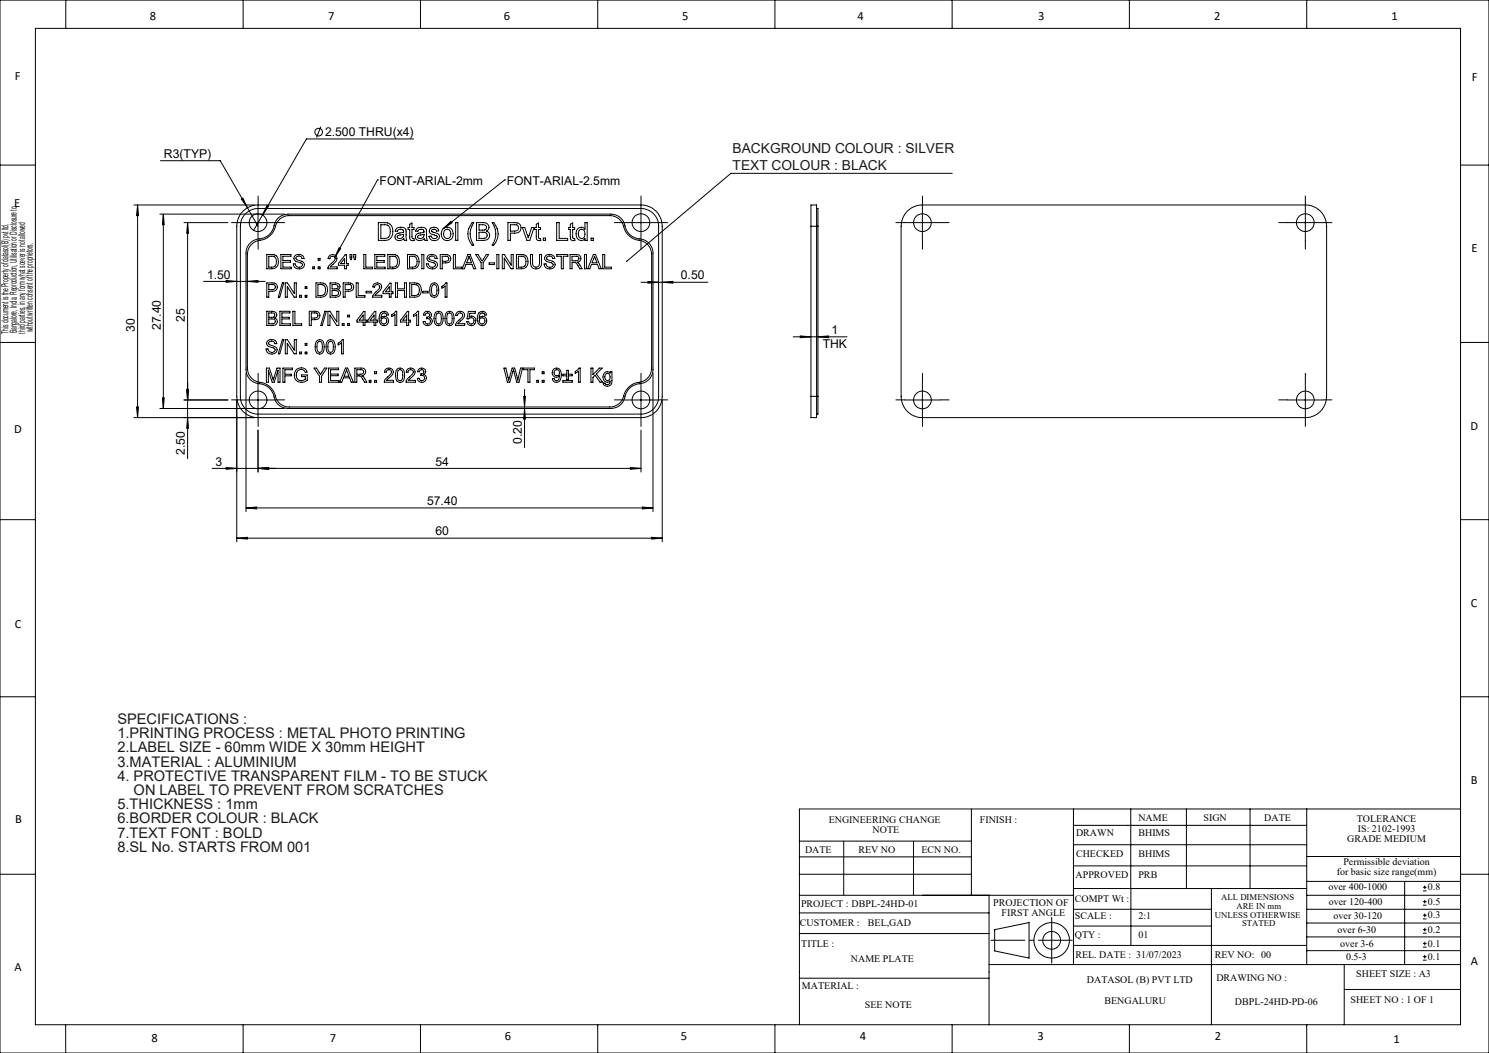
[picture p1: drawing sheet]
<svg xmlns="http://www.w3.org/2000/svg" width="420mm" height="297mm" viewBox="0 0 420 297" stroke-linecap="round" stroke-linejoin="round" font-family="sans-serif">
<g fill="none" stroke="#000" stroke-width=".28">
<path d="M0 0h420v297h-420zM10 8h402v281h-402zM18.6 0v7.9M68.6 0v8M118.6 0v8M168.6 0v8M218.6 0v8M268.6 0v8M318.6 0v8M368.6 0v8M90.5 35.7l-1.2 3.1M116.7 39.2h-30.3l-12.4 21.4"/>
<path d="M0 46.6h10M37.8 57.8h34M38.8 57.8l.3 3h-.6zM38.8 57.8v60M45.3 45.3h16.8l10.7 18.5M68.1 56.1l.4-.2 1.3 2.7zM72.8 57.8a6 6 0 0 0-6 6v48a6 6 0 0 0 6 6M72.8 57.8h108M72.8 57.8v10M75.3 57.9l.4 .3-1.7 2.4zM106.5 50.7h.1M106.5 50.7l-12.1 21.9"/>
<path d="M142.4 50.7h.1M142.4 50.7l-17.4 13.8M180.8 57.8a6 6 0 0 1 6 6v48a6 6 0 0 1-6 6M180.8 57.8v10M230.3 58.8h.4v5M260.2 57.8a6 6 0 0 0-6 6v48a6 6 0 0 0 6 6M260.2 57.8h108M260.2 57.8v10M268.6 48.9h-62.4l-29.4 24.8M368.2 57.8a6 6 0 0 1 6 6v48a6 6 0 0 1-6 6M368.2 57.8v10M412 46.6h8"/>
<path d="M45.1 60.4h35.1M46.1 60.4v54.8M46.1 60.4l.2 3h-.5zM51.9 62.8h12.4M52.9 62.8v66.6M52.9 62.8l.3 3h-.5zM57.4 79.4h17.4M63.8 79.1l3 .3-3 .2zM67.8 62.8h10M69 60.5l1.7-1.2 2.1-.5h108a5 5 0 0 1 5 5v48a5 5 0 0 1-5 5h-108a5 5 0 0 1-5-5v-48a4.8 4.8 0 0 1 1.2-3.3zM69.8 79.4l3-.3v.5zM70.7 68.4a4.4 4.4 0 0 1 3.1-1.1 4.8 4.8 0 0 0 3.7-4.2 4 4 0 0 1 3.7-2.7h91.1a4.2 4.2 0 0 1 4.2 3.9 4.7 4.7 0 0 0 4.6 3.2 4 4 0 0 1 3.1 3.9v32.8a4.2 4.2 0 0 1-4.4 4.1 4.8 4.8 0 0 0-3.7 4.2 4 4 0 0 1-3.8 2.7h-91.1a4.2 4.2 0 0 1-4-3.9 4.8 4.8 0 0 0-4.7-3.2 4 4 0 0 1-3.1-3.9v-32.8a3.8 3.8 0 0 1 1.3-3z"/>
<path d="M71 68.9a6.7 6.7 0 0 1 3.7-1.5 5.4 5.4 0 0 0 3.2-4.1l.3-.6a4 4 0 0 1 3.4-1.9h90.4a4.1 4.1 0 0 1 4.1 3.8 5.3 5.3 0 0 0 4.8 3.3 3.9 3.9 0 0 1 2.9 3.9v32.1a4.2 4.2 0 0 1-4.2 4 5.3 5.3 0 0 0-3.9 4.4 3.9 3.9 0 0 1-3.7 2.5h-90.4a4.1 4.1 0 0 1-4.1-3.7 5.3 5.3 0 0 0-4.8-3.4 3.9 3.9 0 0 1-2.9-3.8v-32.8a3.6 3.6 0 0 1 1.2-2.2zM74 60.6l-2.5 4.4M75.2 79.8h1.5a1.21 1.21 0 0 1 1.5 1.1 1.21 1.21 0 0 1-1.4 1.3h-1v1.6h-.6zM75.2 71.8h1.4a1.85 1.85 0 0 1 1.9 2.6 1.66 1.66 0 0 1-1.8 1.4h-1.5zM75.8 72.3h.8a1.21 1.21 0 0 1 1.4 1.5 1.31 1.31 0 0 1-1.4 1.5h-.8zM79.2 71.8h2.9v.5h-2.3v1.2h2.1v.5h-2.1v1.3h2.4v.5h-3zM79.6 79.8h.4l-1.1 4h-.4zM80.5 79.8h.6l1.9 3v-3h.6v4h-.6l-2-3v3h-.5zM83.1 72.2a1.59 1.59 0 0 1 2.7 .7h-.6a.85 .85 0 0 0-.9-.7 .85 .85 0 0 0-.8 .8l1 .5a1.34 1.34 0 0 1 1.4 1.2 1.61 1.61 0 0 1-1.7 1.1 1.61 1.61 0 0 1-1.5-1.4h.6a.95 .95 0 0 0 1 1.1 .95 .95 0 0 0 .9-1.2l-1.1-.4a1.21 1.21 0 0 1-1.2-1.1zM88.2 75.3h.5v.5h-.5zM89.1 79.8h1.4a1.83 1.83 0 0 1 1.8 2.6 1.6 1.6 0 0 1-1.8 1.4h-1.4zM89.7 75.3h.6v.5h-.6z"/>
<path d="M89.7 72.9h.6v.5h-.6zM93 72a1.23 1.23 0 0 1 1.8 .2 1.23 1.23 0 0 1-.2 1.7l-1.5 1.4h2v.5h-2.6l.5-1a3.4 3.4 0 0 0 1.5-1.9 .75 .75 0 0 0-.7-.6 .75 .75 0 0 0-.7 .7l-.6-.1zM93.1 79.8h1.5a1.03 1.03 0 0 1 1.2 .6 1.03 1.03 0 0 1-.5 1.3 1.12 1.12 0 0 1 .7 1.4 1.12 1.12 0 0 1-1.4 .7h-1.5zM95.7 69.8l.4 .3-1.7 2.5zM96.8 79.8h1.4a1.22 1.22 0 0 1 1.6 1.1 1.22 1.22 0 0 1-1.5 1.3h-.9v1.6h-.6zM97.2 72.9v1.4h-1.1zM97.4 71.9h.3v2.4h.5v.5h-.5v1h-.5v-1h-1.7v-.5zM98.7 71.8h.5l-.1 1.4h-.3zM99.8 71.8h.5l-.1 1.4h-.3zM100.5 79.8h.5v3.6h1.9v.4h-2.4zM102.6 71.8h.6v3.5h1.9v.5h-2.5zM105.7 71.8h2.8v.5h-2.2v1.2h2.1v.5h-2.1v1.3h2.3v.5h-2.9z"/>
<path d="M106.7 62.8h1.7a2.32 2.32 0 0 1 2.4 3.2 2.02 2.02 0 0 1-2.3 1.8h-1.8zM107.4 63.4a2.3 2.3 0 0 1 2.5 .7 2.36 2.36 0 0 1-.8 3.1h-1.7zM109.4 71.8h1.4a1.83 1.83 0 0 1 1.8 2.6 1.66 1.66 0 0 1-1.8 1.4h-1.4zM110 72.3h.8a1.21 1.21 0 0 1 1.3 1.5 1.31 1.31 0 0 1-1.3 1.5h-.8zM110 79.9h.3v2.4h.5v.5h-.5v1h-.5v-1h-1.7v-.5zM111.5 79.8h.6v1.7h2v-1.7h.6v4h-.6v-1.9h-2v1.9h-.6zM111.8 64.4l1.3-.3a1.13 1.13 0 0 1 1.4 1.3l.2 2.4h-.6l-.2-.5a1.32 1.32 0 0 1-1.6 .6 1.32 1.32 0 0 1-.8-1.5l.8-.6 1.5-.3a.89 .89 0 0 0-.7-.9 .89 .89 0 0 0-1 .6h-.6zM112.1 66.5l1.7-.4a.99 .99 0 0 1-.5 1.1 .99 .99 0 0 1-1.3-.4zM114.9 71.8h1.4a1.83 1.83 0 0 1 1.9 2.6 1.66 1.66 0 0 1-1.8 1.4h-1.5zM115.5 72.3h.8a1.21 1.21 0 0 1 1.4 1.5 1.31 1.31 0 0 1-1.4 1.5h-.8zM115.6 63.2l.6-.3v1.3h.6v.5h-.6v2.3l.1 .3h.5v.5l-.4 .1a.78 .78 0 0 1-.8-1.1v-2.1h-.5v-.5h.5zM115.6 79.8h1.3a1.83 1.83 0 0 1 1.9 2.6 1.6 1.6 0 0 1-1.8 1.4h-1.4z"/>
<path d="M117.6 64.4l.8-.3a1.3 1.3 0 0 1 1.9 1.3l.2 2.4h-.6l-.2-.5a1.32 1.32 0 0 1-1.6 .6 1.32 1.32 0 0 1-.9-1.5l.8-.6 1.6-.3a.89 .89 0 0 0-.8-.9 .89 .89 0 0 0-.9 .6h-.7zM117.9 66.5l1.7-.4a.99 .99 0 0 1-.6 1.1 .99 .99 0 0 1-1.2-.4zM119 71.8h.6v4h-.6zM120.7 72.2a1.59 1.59 0 0 1 2.6 .7h-.6a.85 .85 0 0 0-.9-.7 .85 .85 0 0 0-.8 .8l1 .5a1.22 1.22 0 0 1 1.3 1.7 1.7 1.7 0 0 1-1.8 .6 1.7 1.7 0 0 1-1.2-1.4h.5a.95 .95 0 0 0 1 1.1 .95 .95 0 0 0 .9-1.2l-1.1-.4a1.21 1.21 0 0 1-1.2-1.1zM121.5 64.3a1.43 1.43 0 0 1 2.3 .8l-.7 .1-.1-.3a.9 .9 0 0 0-1.3 .1l.3 .4a1.92 1.92 0 0 1 2 1.3 1.52 1.52 0 0 1-1.5 1.2 1.52 1.52 0 0 1-1.5-1.3h.6a.79 .79 0 0 0 .8 .8 .79 .79 0 0 0 .8-.8l-.7-.3a1.15 1.15 0 0 1-1.2-.6 1.15 1.15 0 0 1 .2-1.4zM121.8 80l1-.2a2.6 2.6 0 0 1 .3 3.9 1.21 1.21 0 0 1-1.3 0 1.21 1.21 0 0 1-.6-1.1 2.99 2.99 0 0 1 .6-2.6zM124.2 71.8h1.5a1.21 1.21 0 0 1 1.5 1.1 1.21 1.21 0 0 1-1.5 1.3h-1v1.6h-.5zM124.7 72.3h1a.72 .72 0 0 1 .9 .7 .72 .72 0 0 1-.9 .7h-1zM125 64.5a1.75 1.75 0 0 1 2.2-.1 1.75 1.75 0 0 1 .6 2.1 1.72 1.72 0 0 1-2.2 1.3 1.72 1.72 0 0 1-1.1-2.3zM125 64.5l2.2-2.1 .3 .4zM125.5 64.9a1.12 1.12 0 0 1 1.4 0 1.12 1.12 0 0 1 .2 1.5 1.03 1.03 0 0 1-1.2 .9 1.03 1.03 0 0 1-.8-1.3zM127.9 71.8h.5v3.5h1.9v.5h-2.4z"/>
<path d="M128.5 62.8h.7v5h-.7zM132 71.8h.6l1.6 4h-.6l-.5-1.2h-1.7l-.4 1.2h-.6zM132.3 72.3l.7 1.8h-1.4zM133.2 62.8h.4a5.5 5.5 0 0 0 0 6.3h-.4a4.8 4.8 0 0 1 0-6.3zM134.2 71.8h.6l1.2 1.8 1.2-1.8h.6l-1.5 2.3v1.7h-.6v-1.7zM134.4 62.8a3.9 3.9 0 0 1 3.1 .4 1.19 1.19 0 0 1-.3 2 1.38 1.38 0 0 1 .8 1.8 1.38 1.38 0 0 1-1.7 .8h-1.9zM135.1 63.4h1a.82 .82 0 0 1 1.1 .7 .82 .82 0 0 1-1.1 .8h-1zM135.1 65.5a2.08 2.08 0 0 1 2.2 .5 .91 .91 0 0 1-.1 .9 .91 .91 0 0 1-.9 .3h-1.2zM138 74.2h1.5v.4h-1.5zM138.8 62.8h.5a4.7 4.7 0 0 1 0 6.3h-.5a5.4 5.4 0 0 0 0-6.3zM140.2 71.8h.5v4h-.5zM141.7 71.8h.5l2 3v-3h.5v4h-.6l-1.9-3v3h-.5z"/>
<path d="M143.3 62.8h1.8a1.52 1.52 0 0 1 1.9 1.4 1.52 1.52 0 0 1-1.8 1.6h-1.2v2h-.7zM144 63.4h1.2a.92 .92 0 0 1 1.1 .9 .92 .92 0 0 1-1.1 .9h-1.2zM145.7 71.8h1.3a1.85 1.85 0 0 1 1.9 2.6 1.66 1.66 0 0 1-1.8 1.4h-1.4zM146.2 72.3h.8a1.36 1.36 0 0 1 1.3 .6 1.36 1.36 0 0 1 0 1.5 1.06 1.06 0 0 1-1.3 .9h-.8zM147.4 64.2h.6l1 2.9 1-2.9h.6l-1.2 3.6h-.8zM149.6 71.8h.6v2.3a1.02 1.02 0 0 0 1 1.3 1.02 1.02 0 0 0 1-1.3v-2.3h.6a4.4 4.4 0 0 1-.5 3.7 1.59 1.59 0 0 1-1.8 .2 1.59 1.59 0 0 1-.9-1.6zM151.3 63.2l.6-.3v1.3h.6v.5h-.6v2.3l.2 .3h.4v.5l-.4 .1a.78 .78 0 0 1-.8-1.1v-2.1h-.5v-.5h.5zM153.2 67.2h.7v.6h-.7zM153.9 72.2a1.59 1.59 0 0 1 2.6 .7h-.6a.82 .82 0 0 0-.9-.8 .82 .82 0 0 0-.7 1.1l.4 .2a1.58 1.58 0 0 1 1.9 1.3 1.61 1.61 0 0 1-1.7 1.1 1.61 1.61 0 0 1-1.4-1.4h.5a.99 .99 0 0 0 1 1 .99 .99 0 0 0 1-.9l-.4-.3-1.6-.6-.4-.8zM157 62.8h.7v4.4h2.4v.6h-3.1zM157.1 71.8h3.1v.5h-1.3v3.5h-.6v-3.5h-1.2zM160.8 71.8a3.7 3.7 0 0 1 2.7 .3 1.1 1.1 0 0 1 .3 1.2 1.1 1.1 0 0 1-1 .7l.6 .4 .8 1.4h-.7a2.47 2.47 0 0 0-1.4-1.8h-.7v1.8h-.6z"/>
<path d="M160.9 63.2l.6-.3v1.3h.6v.5h-.6v2.3l.2 .3h.4l.1 .5-.5 .1a.8 .8 0 0 1-.8-1.1v-2.1h-.5v-.5h.5zM161.4 72.3h1.2a.66 .66 0 0 1 .7 .7 .66 .66 0 0 1-.9 .6h-1zM162.9 64.6a1.28 1.28 0 0 1 2.1 .1v-1.9h.6v5h-.6v-.6a1.43 1.43 0 0 1-1.8 .5 1.43 1.43 0 0 1-.7-1.7zM163.6 64.8l.4-.1a1.4 1.4 0 0 1 1 1.3 1.4 1.4 0 0 1-.9 1.3 1.47 1.47 0 0 1-.5-2.5zM164.9 71.8h.5v4h-.5zM166.7 67.2h.7v.6h-.7zM167.4 71.8h.6l1.6 4h-.6l-.5-1.2h-1.7l-.4 1.2h-.6zM167.7 72.3l.7 1.8h-1.4zM170 71.8h.6v3.5h1.9v.5h-2.5zM175.8 62.8h10M180.8 79.6h18.9M182.8 79.4l3 .2-3 .3z"/>
<path d="M186.8 79.6l3-.2v.5zM228.7 63.8v-6h1.6v60h-1.6v-6M228.7 63.8h2M228.7 63.8v48M230.7 63.8v48M255.2 62.8h10M363.2 62.8h10M0 96.6h10M75.2 87.8h1.6a1.02 1.02 0 0 1 1.2 .6 1.02 1.02 0 0 1-.5 1.3 1.1 1.1 0 0 1 .7 1.4 1.1 1.1 0 0 1-1.4 .7h-1.6zM75.5 96.2a1.58 1.58 0 0 1 2.6 .7h-.6a.85 .85 0 0 0-.9-.7 .85 .85 0 0 0-.8 .8l1 .5a1.41 1.41 0 0 1 1.4 1.2 1.6 1.6 0 0 1-1.7 1.2 1.6 1.6 0 0 1-1.5-1.5h.6a.95 .95 0 0 0 1 1.1 .95 .95 0 0 0 .9-1.2l-1.1-.4a1.21 1.21 0 0 1-1.2-1.1zM75.8 80.3h1a.74 .74 0 0 1 .9 .7 .74 .74 0 0 1-.9 .7h-1zM75.8 90h.9a.72 .72 0 0 1 .9 .6 .72 .72 0 0 1-.8 .7h-1z"/>
<path d="M75.8 88.3h.8a.66 .66 0 0 1 .9 .6 .66 .66 0 0 1-.9 .6h-.8zM79 87.8h2.8v.5h-2.3v1.2h2.1v.5h-2.1v1.3h2.4v.5h-2.9zM79.6 95.8h.4l-1.1 4h-.4zM80.5 95.8h.6l1.9 3v-3h.6v4h-.6l-2-3v3h-.5zM82.6 87.8h.6v3.5h1.9v.5h-2.5zM84.5 83.3h.6v.5h-.6zM84.5 99.3h.6v.5h-.6zM86.1 83.3h.5v.5h-.5zM86.1 80.9h.5v.5h-.5zM86.1 96.9h.5v.5h-.5zM86.1 99.3h.5v.5h-.5zM87.2 87.8h1.5a1.21 1.21 0 0 1 1.5 1.1 1.21 1.21 0 0 1-1.4 1.3h-1v1.6h-.6z"/>
<path d="M87.8 88.3h1a.74 .74 0 0 1 .9 .7 .74 .74 0 0 1-.9 .7h-1zM89.3 96.2a1.22 1.22 0 0 1 1.4-.3 1.22 1.22 0 0 1 .7 1.3v.6a1.44 1.44 0 0 1-.2 1.6 1.44 1.44 0 0 1-1.6 .3 2.74 2.74 0 0 1-.3-3.5zM89.6 96.6l.4-.3h.4a2.44 2.44 0 0 1 0 3h-.5a2.6 2.6 0 0 1-.3-2.7zM89.7 80.3a1.67 1.67 0 0 1 2.1 .8 1.67 1.67 0 0 1-.7 2.2l-1.4 .1zM91.6 87.8h.4l-1.1 4h-.4zM92.4 96.2a1.25 1.25 0 0 1 1.4-.3 1.25 1.25 0 0 1 .7 1.3v.6a1.45 1.45 0 0 1-.3 1.6 1.45 1.45 0 0 1-1.5 .3 2.86 2.86 0 0 1-.3-3.5zM92.5 87.8h.6l1.9 3v-3h.6v4h-.6l-1.9-3v3h-.6zM92.7 96.6l.4-.3h.4a2.44 2.44 0 0 1 0 3h-.5a2.5 2.5 0 0 1-.3-2.7zM93.7 80.3h.7a.66 .66 0 0 1 1 .5 .66 .66 0 0 1-.9 .7h-.8zM93.7 81.9h.8a.73 .73 0 0 1 1 .7 .73 .73 0 0 1-.9 .8h-.9zM95.4 96.8l1.1-1h.3v4h-.5v-3.1l-.9 .6zM96.5 91.3h.5v.5h-.5z"/>
<path d="M97.4 80.3h.9a.74 .74 0 0 1 .9 .7 .74 .74 0 0 1-.9 .7h-.9zM98.1 91.3h.5v.5h-.5zM98.1 88.9h.5v.5h-.5zM102.4 88.9v1.4h-1.1zM102.6 87.8h.3v2.5h.6v.5h-.6v1h-.5v-1h-1.7v-.5zM103.3 82.2h1.4v.4h-1.4zM105.5 88.9v1.4h-1.1zM105.6 80a1.25 1.25 0 0 1 1.8 .2 1.25 1.25 0 0 1-.2 1.7l-1.4 1.4h1.9v.5h-2.6l.5-1a3 3 0 0 0 1.5-1.9 .74 .74 0 0 0-.7-.6 .74 .74 0 0 0-.7 .7l-.5-.1zM105.7 87.8h.3v2.5h.5v.5h-.5v1h-.5v-1h-1.7v-.5zM107.4 88.3a1.24 1.24 0 0 1 1.3-.5 1.24 1.24 0 0 1 .9 1l-.6 .1a.76 .76 0 0 0-.8-.6 .76 .76 0 0 0-.7 .8v.6a1.28 1.28 0 0 1 2.1 .7 1.28 1.28 0 0 1-1.8 1.4 2.63 2.63 0 0 1-.4-3.5zM109.8 80.9v1.4h-1.1zM110.5 88.8l1.1-1h.3v4h-.5v-3.1l-.9 .6z"/>
<path d="M114.7 88.9v1.4h-1.1zM114.9 87.8h.4v2.5h.4v.5h-.4v1h-.6v-1h-1.7v-.5zM116.1 80.3a1.67 1.67 0 0 1 2.2 .8 1.67 1.67 0 0 1-.8 2.2l-1.4 .1zM116.6 88.8l1.2-1h.3v4h-.6v-3.1l-.9 .6zM119.2 82.2h1.5v.4h-1.5zM119.9 88a1.03 1.03 0 0 1 1.5 .1 1.03 1.03 0 0 1-.2 1.5 1.23 1.23 0 0 1 0 2.1 1.23 1.23 0 0 1-1.9-1h.6a.76 .76 0 0 0 .9 .7 .76 .76 0 0 0 .6-1 .76 .76 0 0 0-1.1-.5l.1-.4a.65 .65 0 0 0 .8-.6 .65 .65 0 0 0-.6-.7 .65 .65 0 0 0-.7 .7l-.5-.1zM122.1 80.4l.6-.1a2.44 2.44 0 0 1 0 3.1h-.5a2.53 2.53 0 0 1-.1-3zM122.8 88.2a1.25 1.25 0 0 1 1.4-.3 1.25 1.25 0 0 1 .8 1.2 2.08 2.08 0 0 1-1 2.7 1.2 1.2 0 0 1-1.5-1.2v-1.5zM123.2 88.5l.7-.2a2.38 2.38 0 0 1 .1 3h-.5a2.42 2.42 0 0 1-.3-2.8zM124.6 80.8l1.1-1h.4v4h-.5v-3.1l-1 .6zM125.9 88.2a1.22 1.22 0 0 1 1.4-.3 1.22 1.22 0 0 1 .7 1.2 2.13 2.13 0 0 1-.9 2.7 1.48 1.48 0 0 1-1.6-2zM126.4 88.4l.6-.1a2.44 2.44 0 0 1 0 3h-.5a2.46 2.46 0 0 1-.1-2.9z"/>
<path d="M129 88a1.24 1.24 0 0 1 1.8 .2 1.24 1.24 0 0 1-.2 1.7l-1.4 1.4h1.9v.5h-2.6l.5-1.1a2.34 2.34 0 0 0 1.5-2.1l-.7-.3a.72 .72 0 0 0-.8 .7l-.5-.1zM132.1 87.8h1.9v.6h-1.5l-.2 1a1.32 1.32 0 0 1 2 .9 1.32 1.32 0 0 1-1.4 1.6 1.21 1.21 0 0 1-1.2-1.2h.5a.82 .82 0 0 0 1.1 .7 .82 .82 0 0 0 .4-1.3 .84 .84 0 0 0-1.5-.1l-.5-.1zM135.1 88.3a1.24 1.24 0 0 1 1.3-.5 1.24 1.24 0 0 1 .9 1l-.6 .1a.76 .76 0 0 0-.8-.6 .76 .76 0 0 0-.7 .8l-.1 .6a1.28 1.28 0 0 1 2.2 .7 1.28 1.28 0 0 1-1.8 1.4 2.63 2.63 0 0 1-.4-3.5zM223.7 95h15.2M225.7 94.8l3 .2-3 .2zM230.7 95l3-.2v.4zM412 96.6h8M37.8 117.8h34M38.5 114.8h.6l-.3 3zM45.1 115.2h35.1M45.8 112.2h.5l-.2 3zM52.7 109.8h.5l-.3 3z"/>
<path d="M52.9 117.8l.3 3h-.5zM64.3 112.8h-12.4M66.8 112.8v40M67.8 112.8h10M69.4 105.2v39.1M72.8 117.8h108M72.8 107.8v10M75.1 103.8h.9l1.1 3.4 1-3.4h.9v4h-.6v-3.4l-1 3.4h-.6l-1.1-3.4v3.4h-.6zM79.8 103.8h2.7v.5h-2.1v1.2h1.8v.5h-1.8v1.8h-.6zM83.6 104.2a1.8 1.8 0 0 1 3 .7l-.5 .2a1.39 1.39 0 0 0-1.9-.7 1.39 1.39 0 0 0-.6 1.9 1.46 1.46 0 0 0 1 1.1 1.46 1.46 0 0 0 1.5-.4v-.8h-1v-.4h1.6v1.4a2.16 2.16 0 0 1-3.1 .1 2.16 2.16 0 0 1 0-3.1zM88.6 103.8h.7l1.1 1.8 1.1-1.8h.7l-1.5 2.3v1.7h-.6v-1.7zM92.7 103.8h2.8v.5h-2.3v1.2h2.2v.5h-2.2v1.3h2.4v.5h-2.9z"/>
<path d="M97.4 103.8h.7l1.6 4h-.6l-.5-1.2h-1.7l-.5 1.2h-.6zM97.8 104.3l.6 1.8h-1.4zM100.1 103.8a3.6 3.6 0 0 1 2.7 .3 1.1 1.1 0 0 1 .3 1.2 1.1 1.1 0 0 1-1 .7l.6 .4 .8 1.4h-.7a2.47 2.47 0 0 0-1.4-1.8h-.8v1.8h-.5zM100.6 104.3h1.2a.66 .66 0 0 1 .8 .7 .66 .66 0 0 1-.9 .5h-1.1zM104.1 107.3h.5v.5h-.5zM105.7 104.9h.5v.5h-.5zM105.7 107.3h.5v.5h-.5zM108.9 104a1.24 1.24 0 0 1 1.8 .2 1.24 1.24 0 0 1-.2 1.7l-1.5 1.4h2v.5h-2.6l.5-1.1a2.34 2.34 0 0 0 1.4-2.1l-.4-.3a.75 .75 0 0 0-1 .7l-.5-.1 .1-.5zM111.9 104.2a1.25 1.25 0 0 1 1.5-.3 1.25 1.25 0 0 1 .7 1.3v.6a1.45 1.45 0 0 1-.3 1.6 1.45 1.45 0 0 1-1.5 .3 2.91 2.91 0 0 1-.4-3.5zM112.3 104.5l.8-.2a2.44 2.44 0 0 1 0 3h-.5a2.54 2.54 0 0 1-.3-2.8zM115.1 104a1.23 1.23 0 0 1 1.7 .2 1.23 1.23 0 0 1-.2 1.7l-1.4 1.4h2v.5h-2.7l.5-1.1a2.48 2.48 0 0 0 1.5-2.1l-.4-.3a.75 .75 0 0 0-1 .7l-.5-.1zM118.2 104a1.04 1.04 0 0 1 1.6 .1 1.04 1.04 0 0 1-.3 1.5 1.23 1.23 0 0 1 .1 2.2 1.23 1.23 0 0 1-1.9-1.1h.5a.78 .78 0 0 0 .9 .7 .78 .78 0 0 0 .6-1 .78 .78 0 0 0-1-.5v-.5a.63 .63 0 0 0 .8-.5 .63 .63 0 0 0-.6-.7 .63 .63 0 0 0-.6 .7l-.5-.1z"/>
<path d="M142.1 103.8h.6l.8 3.4 1-3.4h.7l.8 3.4 .8-3.4h.6l-1 4h-.6l-1-3.5-1 3.5h-.7zM147.6 103.8h3.1v.5h-1.2v3.5h-.6v-3.5h-1.3zM147.7 111.8h.5l-.2 3zM148 115.2l.2 3h-.5zM148 109.8v16.5M151.4 107.3h.5v.5h-.5zM152.9 104.9h.6v.5h-.6zM152.9 107.3h.6v.5h-.6zM156.2 104.1a1.4 1.4 0 0 1 1.7 0 1.4 1.4 0 0 1 .4 1.6 1.59 1.59 0 0 1-1.8 2.1l-.4-.3-.3-.7h.5a.69 .69 0 0 0 .6 .6 .69 .69 0 0 0 .8-.5l.1-1a1.18 1.18 0 0 1-1.6 .3 1.18 1.18 0 0 1-.3-1.6zM158.8 105.5h1.1v-1h.4v1h1.1v.5h-1.1v1.1h-.4v-1.1h-1.1zM158.8 107.3h2.6v.5h-2.6zM162.2 104.8l1.1-1h.4v4h-.5v-3.1l-1 .6z"/>
<path d="M166.7 103.8h.6v1.9l1.8-1.9h.8l-1.7 1.7 1.8 2.3h-.7l-1.4-2-.6 .6v1.4h-.6zM170.5 105.2a1.07 1.07 0 0 1 1.6 0v-.3h.5v2.5a1.28 1.28 0 0 1-.9 1.5 1.28 1.28 0 0 1-1.6-.9l.5 .1a.79 .79 0 0 0 1 .3 .79 .79 0 0 0 .5-.9 1.3 1.3 0 0 1-1.7-.1 1.3 1.3 0 0 1-.2-1.7zM170.9 105.5l.2-.2a1.03 1.03 0 0 1 1 .9 1.03 1.03 0 0 1-.8 1.1 1.15 1.15 0 0 1-.4-1.8zM175.8 112.8h10M180.8 107.8v10M184.2 105.2v39.1M186.8 112.8v40M228.7 111.8h2M230.7 111.8v5h-.4M255.2 112.8h10M260.2 117.8h108M260.2 107.8v10"/>
<path d="M363.2 112.8h10M368.2 107.8v10M59.8 132.1h121M63.8 131.9l3 .2-3 .3zM72.8 132.1l3-.2v.5zM72.8 121.3v11.8M177.8 131.9l3 .2-3 .3zM180.8 121.3v11.8M0 146.6h10M66.8 151.8l3-.3v.5zM66.8 151.8h120M69.4 143.3l3-.3v.5z"/>
<path d="M69.4 143.3h114.8M181.2 143l3 .3-3 .2zM183.8 151.5l3 .3-3 .2zM412 146.6h8M0 196.5h10M412 196.5h8M225.5 237.2h48.5M225.5 228.2v60.8M274 228.2v24.3M302.8 232.8h65.8M302.8 238.3h65.8M318.9 228.2l.1 38.5"/>
<path d="M334.6 228.2v22.4M352.6 228.2v22.4M368.6 228.2v43.9M412 228.2h-109.2v43.9M0 246.6h10M225.5 246.6h48.5M225.5 252.5h77.3M225.5 257.5h53.5M225.5 241.7h48.5M279 252.5v36.5M296.7 258.8v12.9M302.8 256.5h38.9"/>
<path d="M302.8 244.2h65.8M302.8 250.6h65.8M341.7 250.6v38.4M368.6 256.5h43.4M368.6 252.5h43.4M368.6 248.6h43.4M368.6 241.6h43.4M396.2 248.6v23.5M401.4 251.3h1M401.4 250.3h1M401.4 255.3h1M401.4 254.3h1"/>
<path d="M401.4 259.2h1M401.4 258.2h1M401.9 249.8v1M401.9 253.8v1M401.9 257.7v1M412 246.6h8M225.5 263.3h53.5M225.5 275.9h53.5M279 272.1h133M280.6 262.2l9.7-2v10l-9.7-2zM302.8 266.7h65.8M302.8 261.2h38.9"/>
<path d="M368.6 268.1h43.4M368.6 264.3h43.4M368.6 260.3h43.4M379.2 272.1v16.9M379.2 279.1h32.8M401.4 263.2h1M401.4 262.2h1M401.4 267.2h1M401.4 266.1h1M401.4 270.8h1M401.4 269.8h1M401.9 261.7v1"/>
<path d="M401.9 265.6v1M401.9 269.3v1M18.5 289v8M68.6 289v8M118.6 289v8M168.6 289v8M218.6 289v8M268.6 289v8M318.6 289v8M368.6 289v8"/>
<circle cx="89.9" cy="37.2" r="1.08"/>
<circle cx="72.8" cy="62.8" r="2.49"/>
<circle cx="180.8" cy="62.8" r="2.5"/>
<circle cx="260.2" cy="62.8" r="2.5"/>
<circle cx="368.2" cy="62.8" r="2.49"/>
<circle cx="108.3" cy="90.5" r=".87"/>
<circle cx="136" cy="90.5" r=".86"/>
<circle cx="72.8" cy="112.8" r="2.5"/>
<circle cx="157" cy="105.1" r=".82"/>
<circle cx="180.8" cy="112.8" r="2.51"/>
<circle cx="260.2" cy="112.8" r="2.51"/>
<circle cx="368.2" cy="112.8" r="2.5"/>
<circle cx="296.6" cy="265.2" r="5"/>
<circle cx="296.6" cy="265.2" r="2.51"/>
</g>
<path d="M302.4 265.2h-22.9" fill="none" stroke="#000" stroke-width=".28" stroke-dasharray="15.2 1.3 1.3 1.3" stroke-dashoffset="5.7"/>
<path d="M238 237.2v15.3M257.7 237.2v15.3" fill="none" stroke="#080808" stroke-width=".28"/>
<path d="M225.5 228.2h77.3" fill="none" stroke="#0b0b0b" stroke-width=".28"/>
<g fill="none" stroke="#000" stroke-width=".28" stroke-dasharray="15.2 1.3 1.3 1.3">
<path d="M72.8 57.8v-2.5M180.8 57.8v-2.5M260.2 57.8v-2.5M368.2 57.8v-2.5M67.8 62.8h-2.5M72.8 67.8v2.5M77.8 62.8h2.5M175.8 62.8h-2.5M180.8 67.8v2.5M185.8 62.8h2.5M255.2 62.8h-2.5M260.2 67.8v2.5"/>
<path d="M265.2 62.8h2.5M363.2 62.8h-2.5M368.2 67.8v2.5M373.2 62.8h2.5M67.8 112.8h-2.5M72.8 107.8v-2.5M72.8 117.8v2.5M77.8 112.8h2.5M175.8 112.8h-2.5M180.8 107.8v-2.5M180.8 117.8v2.5M185.8 112.8h2.5"/>
<path d="M255.2 112.8h-2.5M260.2 107.8v-2.5M260.2 117.8v2.5M265.2 112.8h2.5M363.2 112.8h-2.5M368.2 107.8v-2.5M368.2 117.8v2.5M373.2 112.8h2.5"/>
</g>
<g fill="#000">
<path d="M176.7 73.6h.2l.1 .2-.3 .1z"/>
<path d="M38.8 57.8l.3 3h-.6zM38.5 114.8h.6l-.3 3zM52.7 109.8h.5l-.3 3zM52.9 117.8l.3 3h-.5z"/>
<path d="M125 64.5l2.2-2.1 .3 .4zM95.7 69.8l.4 .3-1.7 2.5z"/>
<path d="M52.7 109.8h.5l-.3 3zM52.9 62.8l.3 3h-.5zM148 115.2l.2 3h-.5zM147.7 111.8h.5l-.2 3zM45.8 112.2h.5l-.2 3zM46.1 60.4l.2 3h-.5z"/>
<path d="M72.8 132.1l3-.2v.5zM63.8 131.9l3 .2-3 .3zM69.8 79.4l3-.3v.5zM63.8 79.1l3 .3-3 .2zM181.2 143l3 .3-3 .2zM69.4 143.3l3-.3v.5z"/>
<path d="M66.8 151.8l3-.3v.5zM183.8 151.5l3 .3-3 .2zM72.8 132.1l3-.2v.5zM177.8 131.9l3 .2-3 .3zM68.1 56.1l1.7 2.5-1.3-2.7zM75.3 57.9l-1.3 2.7 1.7-2.4zM182.8 79.4l3 .2-3 .3zM186.8 79.6l3-.2v.5zM225.7 94.8l3 .2-3 .2zM230.7 95l3-.2v.4z"/>
</g>
<g font-size="4.1" fill="#191924">
<text x="33.1" y="204.2">SPECIFICATIONS :</text>
<text x="33.1" y="208.2">1.PRINTING PROCESS : METAL PHOTO PRINTING</text>
<text x="33.1" y="212.2">2.LABEL SIZE - 60mm WIDE X 30mm HEIGHT</text>
<text x="33.1" y="216.2">3.MATERIAL : ALUMINIUM</text>
<text x="33.1" y="220.2">4. PROTECTIVE TRANSPARENT FILM - TO BE STUCK</text>
<text x="37.7" y="224.2">ON LABEL TO PREVENT FROM SCRATCHES</text>
<text x="33.1" y="228.2">5.THICKNESS : 1mm</text>
<text x="33.1" y="232.2">6.BORDER COLOUR : BLACK</text>
<text x="33.1" y="236.2">7.TEXT FONT : BOLD</text>
<text x="33.1" y="240.2">8.SL No. STARTS FROM 001</text>
</g>
<g font-size="3.9" fill="#191924">
<text x="206.6" y="43.1">BACKGROUND COLOUR : SILVER</text>
<text x="206.6" y="48">TEXT COLOUR : BLACK</text>
</g>
<g font-size="3.5">
<text x="42.3" y="5.6">8</text>
<text x="92.6" y="5.6">7</text>
<text x="142.1" y="5.6">6</text>
<text x="192.4" y="5.6">5</text>
<text x="241.9" y="5.6">4</text>
<text x="292.8" y="5.6">3</text>
<text x="342.5" y="5.6">2</text>
<text x="392.5" y="5.6">1</text>
<text x="4.2" y="22.5">F</text>
<text x="415.2" y="22.9">F</text>
<text x="4" y="58.3">E</text>
<text x="415.1" y="71.2">E</text>
<text x="4" y="122.2">D</text>
<text x="414.8" y="121.2">D</text>
<text x="414.9" y="171.3">C</text>
<text x="4.2" y="177.2">C</text>
<text x="414.9" y="221.2">B</text>
<text x="4.2" y="232.2">B</text>
<text x="4.1" y="273.8">A</text>
<text x="414.9" y="272.2">A</text>
<text x="42.7" y="293.8">8</text>
<text x="93.1" y="293.8">7</text>
<text x="142.4" y="293.4">6</text>
<text x="192.1" y="293.4">5</text>
<text x="242.5" y="293.4">4</text>
<text x="292.7" y="293.4">3</text>
<text x="342.6" y="293.4">2</text>
<text x="393.1" y="294.1">1</text>
</g>
<g font-size="3.4">
<text x="91.7" y="38.4">2.500 THRU(x4)</text>
<text x="46.2" y="44.5">R3(TYP)</text>
<text x="107.1" y="52">FONT-ARIAL-2mm</text>
<text x="142.9" y="52">FONT-ARIAL-2.5mm</text>
<text x="58.4" y="78.6">1.50</text>
<text x="192.1" y="78.8">0.50</text>
<text x="38" y="93.7" transform="rotate(-90 38 93.7)">30</text>
<text x="45.3" y="93.1" transform="rotate(-90 45.3 93.1)">27.40</text>
<text x="52.2" y="90.8" transform="rotate(-90 52.2 90.8)">25</text>
<text x="234.5" y="94.2">1</text>
<text x="232.1" y="98">THK</text>
<text x="147.2" y="125.3" transform="rotate(-90 147.2 125.3)">0.20</text>
<text x="52.2" y="128.4" transform="rotate(-90 52.2 128.4)">2.50</text>
<text x="60.8" y="131.3">3</text>
<text x="122.9" y="131.3">54</text>
<text x="120.5" y="142.5">57.40</text>
<text x="122.9" y="151">60</text>
</g>
<g font-size="2.8" fill="#0d0000">
<text x="233.7" y="232.1">ENGINEERING CHANGE</text>
<text x="246.1" y="234.9">NOTE</text>
</g>
<g font-size="2.8">
<text x="276.4" y="232.1">FINISH :</text>
<text x="321.1" y="231.6">NAME</text>
<text x="339.5" y="231.6">SIGN</text>
<text x="356.6" y="231.6">DATE</text>
<text x="382.7" y="231.9">TOLERANCE</text>
<text x="303.5" y="235.9">DRAWN</text>
<text x="321.1" y="235.9">BHIMS</text>
<text x="380" y="237.6">GRADE MEDIUM</text>
<text x="383" y="234.7">IS: 2102-1993</text>
<text x="242.1" y="240.6">REV NO</text>
<text x="303.5" y="241.7">CHECKED</text>
<text x="321.1" y="241.7">BHIMS</text>
<text x="378.9" y="244">Permissible deviation</text>
<text x="303.4" y="247.5">APPROVED</text>
<text x="321.1" y="247.5">PRB</text>
<text x="374.7" y="251.1">over 400-1000</text>
<text x="377" y="246.9">for basic size range(mm)</text>
<text x="402.8" y="251.1">0.8</text>
<text x="225.9" y="255.9">PROJECT : DBPL-24HD-01</text>
<text x="280.2" y="255.6">PROJECTION OF</text>
<text x="303.2" y="254.5">COMPT Wt :</text>
<text x="374.8" y="255.3">over 120-400</text>
<text x="402.8" y="255.2">0.5</text>
<text x="225.6" y="261">CUSTOMER :</text>
<text x="244.8" y="261">BEL,GAD</text>
<text x="282.5" y="258.5">FIRST ANGLE</text>
<text x="303.2" y="259.3">SCALE :</text>
<text x="321.1" y="259.3">2:1</text>
<text x="376.2" y="259.1">over 30-120</text>
<text x="377.3" y="263.2">over 6-30</text>
<text x="402.8" y="259.1">0.3</text>
<text x="402.8" y="263.1">0.2</text>
<text x="226" y="267">TITLE :</text>
<text x="303.2" y="264.5">QTY :</text>
<text x="321.1" y="264.5">01</text>
<text x="378.1" y="267.2">over 3-6</text>
<text x="402.8" y="267">0.1</text>
<text x="240" y="271.4">NAME PLATE</text>
<text x="303.3" y="270.2">REL. DATE : 31/07/2023</text>
<text x="342.7" y="270.3">REV NO: 00</text>
<text x="379.7" y="270.9">0.5-3</text>
<text x="382.5" y="275.4">SHEET SIZE : A3</text>
<text x="402.8" y="270.7">0.1</text>
<text x="226.2" y="278.8">MATERIAL :</text>
<text x="306.6" y="277.2">DATASOL (B) PVT LTD</text>
<text x="343.1" y="276.7">DRAWING NO :</text>
<text x="244" y="284.3">SEE NOTE</text>
<text x="311.5" y="283.3">BENGALURU</text>
<text x="348.3" y="283.3">DBPL-24HD-PD-06</text>
<text x="380.9" y="282.8">SHEET NO : 1 OF 1</text>
</g>
<g font-size="2.8" fill="#060606">
<text x="227.1" y="240.6">DATE</text>
<text x="259.9" y="240.6">ECN NO.</text>
</g>
<text font-size="2.7" fill="#030303" x="2.4" y="94.1" transform="rotate(-90 2.4 94.1)">This document is the Property of datasol(B) pvt ltd.</text>
<text font-size="2.7" fill="#000204" x="4.8" y="94.1" transform="rotate(-90 4.8 94.1)">Bangalore, India. Reproduction, Utilisation or Disclosure to</text>
<text font-size="2.7" fill="#000b15" x="7.1" y="94.1" transform="rotate(-90 7.1 94.1)">third parties, in any form what soever is not allowed</text>
<text font-size="2.7" fill="#00060d" x="9.3" y="93.8" transform="rotate(-90 9.3 93.8)">without written consent of the proprietors.</text>
<g font-size="2.5">
<text x="344.4" y="253.9">ALL DIMENSIONS</text>
<text x="348.8" y="256.3">ARE IN mm</text>
<text x="342.7" y="258.8">UNLESS OTHERWISE</text>
<text x="350.3" y="261.3">STATED</text>
</g>
</svg>
